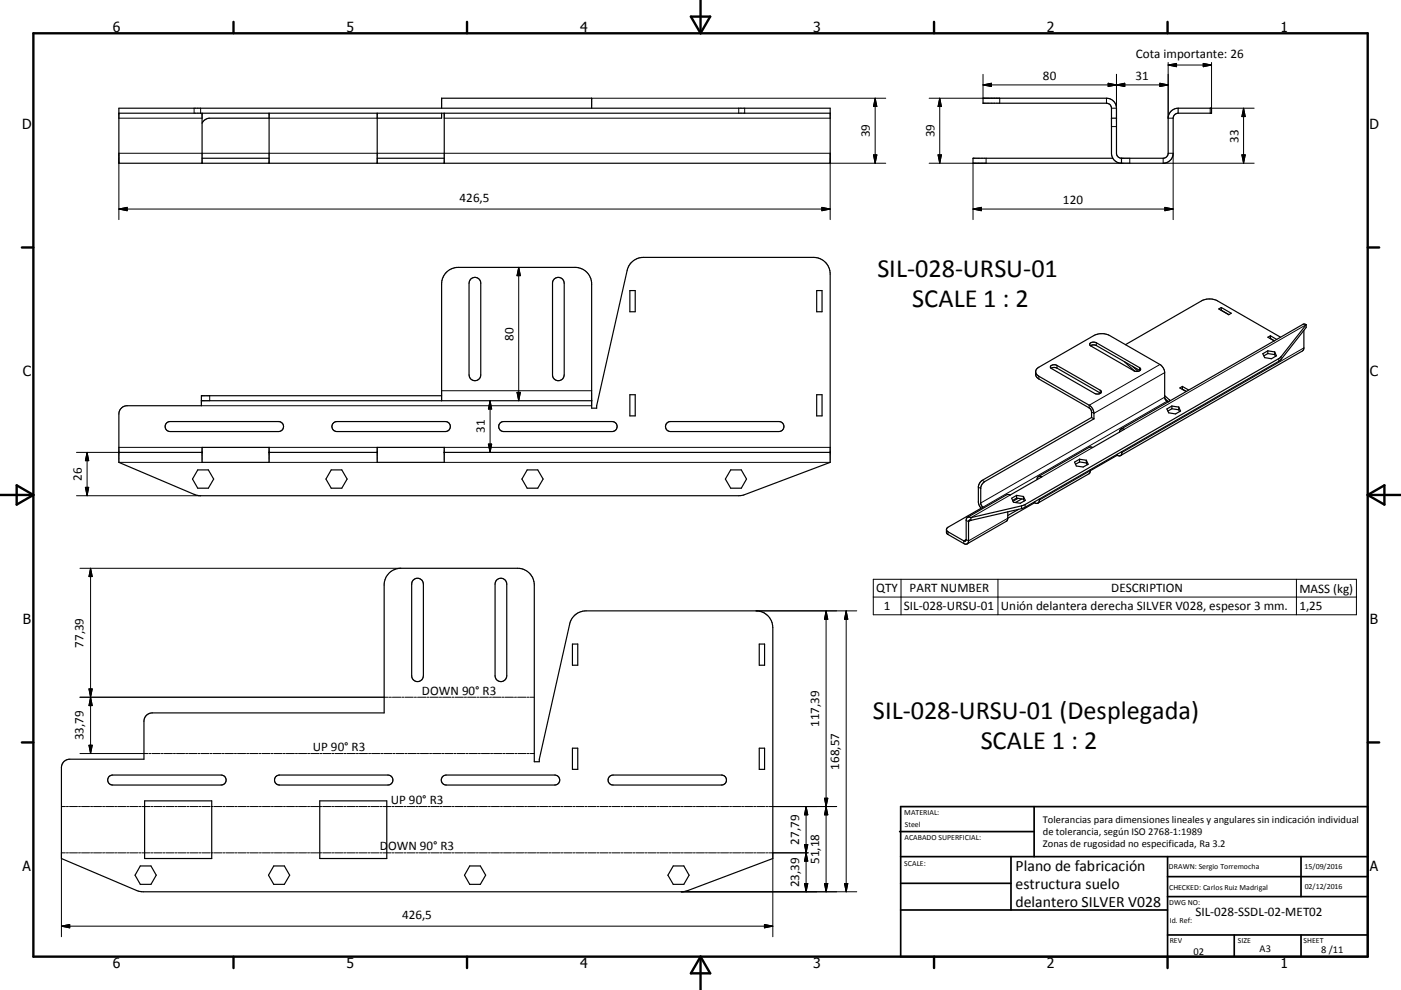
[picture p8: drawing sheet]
<svg xmlns="http://www.w3.org/2000/svg" width="420mm" height="297mm" viewBox="0 0 420 297" stroke-linecap="round" stroke-linejoin="round" font-family="sans-serif">
<g fill="none" stroke="#000" stroke-width=".36">
<path d="M35.6 32.5h213.3v16.5h-213.3zM35.6 34h213.3M60.6 34v15M80.7 34v15M80.7 35.5h-17.8a2.56 2.56 0 0 0-2.3 1.5M113.1 34v15M132.4 32.5v-3h45v3M132.4 34v1.5h-19.3M133.2 34v15M333.2 35.5h1.5M353.2 34a1.53 1.53 0 0 0-1.5 1.5v10.5a2.99 2.99 0 0 1-3 3h-57v-1.5h41.9M353.2 32.5a3 3 0 0 0-3 3v10.5a1.53 1.53 0 0 1-1.5 1.5h-12.5"/>
<path d="M353.2 32.5h10v1.5h-10M353.2 32.5v1.5M60.6 47.5h20.1M113.1 47.5h20.1M333.6 47.5l-.4-1.5v-13.5a1.46 1.46 0 0 0-1.5-1.5h-37v-1.5h37a2.97 2.97 0 0 1 3 3v13.5a1.52 1.52 0 0 0 1.5 1.5M333.6 47.5a3 3 0 0 0 2.6 1.5v-1.5M141.1 83.8a1.77 1.77 0 0 1 1.9-.5 1.77 1.77 0 0 1 1.1 1.7v27.5a1.75 1.75 0 0 1-1.7 1.7 1.75 1.75 0 0 1-1.8-1.7v-27.5zM166.1 83.8a1.77 1.77 0 0 1 1.9-.5 1.77 1.77 0 0 1 1.2 1.7v27.5a1.75 1.75 0 0 1-1.8 1.7 1.75 1.75 0 0 1-1.7-1.7v-27.5zM188.8 87.2h1.6v6.3h-1.6zM244.9 87.2h1.6v6.3h-1.6zM365.4 92.7l.8-.4 2.9 1.7-.7 .4zM366.2 93.1l2.2 1.3"/>
<path d="M366.2 93.1h-.1M366.2 92.3v.8M390.9 99.1v5.3l-.4 .9-54.6 31.4M391.6 97.4l-1-.1-54.6 31.5-.4 .8M391.6 97.4l-7.5 9.6-.7 .6-76.1 43.8-16.2 3.9M391.6 97.4v.8l-7.5 9.6-.7 .6-76.4 44-15.9 3.7M132.4 118.7h-72v3h-22.3a2.5 2.5 0 0 0-2.5 2.5v14.5l22.6 9.6 1.4 .4 162.8-.1 26.5-9.9v-56.5a5 5 0 0 0-5-5h-51a5 5 0 0 0-4.9 3.9l-9.1 40.6v.8h-1.5v-37.3a5 5 0 0 0-5-5h-35a5 5 0 0 0-5 5v35M188.8 118.4h1.6v6.4h-1.6zM244.9 118.4h1.6v6.4h-1.6zM310.5 111.5l.2-.7 .8-.6 16.5-9.5a5.1 5.1 0 0 1 4.7 0l15.1 8.7a3.2 3.2 0 0 1 1.4 2.4v7.4a1.61 1.61 0 0 0 1 1.4M310.5 111.5l.2 .7 .8 .7 15 8.7a3.1 3.1 0 0 1 1.5 2.4v1.7M310.5 111.5l.1 1.3 .6 .7 15.5 9 .5 .9 .1 1.9"/>
<path d="M315.1 109.7a1.75 1.75 0 0 1 1.8-.1l13 7.5a.67 .67 0 0 1 .2 .9 .67 .67 0 0 1-.9 .2l-1-.2-13-7.4-.3-.4zM315.1 110.5a1.8 1.8 0 0 1 1.8-.1l13.1 7.6M326.9 102.9a1.87 1.87 0 0 1 1.8-.1l12.9 7.5a.6 .6 0 0 1 .3 .7 .6 .6 0 0 1-.7 .4l-1.2-.1-13-7.5-.3-.4zM326.9 103.7a1.77 1.77 0 0 1 1.8 0l13 7.5M337.1 108.5l3.1 2.9M339.5 109.9l1.7 1.5M349.2 118.7l1.4 1.3M349.3 119.6l1 .9M350.6 120l.3 .2M350.6 120v.3M354.5 115.9l-.8 .5 2 1-1.2-.6M354.5 116.8h-.1"/>
<path d="M354.5 115.9l1.9 1.1M354.5 115.9v.9M380.1 106.1l-1.2 .7M380.1 106.1l2.1 .3M380.1 105.3l-1.5 .8 .6 1.2 2 .3 1.5-.8-.5-1.2M380.1 105.3l2.1 .3M380.1 105.3v.8M380.9 100.7l-.8 .5 2 1-1.2-.6M380.9 101.6h-.1M380.9 100.7l1.9 1.1M380.9 100.7v.9M382.2 106.4l.2 .5"/>
<path d="M382.2 105.6v.8M383.9 101.2l-18.9-11a5.2 5.2 0 0 0-4.7 0l-22.9 13.2M35.6 135.7h25M49.9 126.9l1.1-.4h32.5a1.5 1.5 0 0 1 1.5 1.5 1.5 1.5 0 0 1-1.5 1.5h-32.5a1.51 1.51 0 0 1-1.4-1 1.51 1.51 0 0 1 .3-1.6zM60.4 120.2h117M60.6 134.2h20.1v4.5h-20.1zM80.7 135.7h32.4M100 126.9l1-.4h32.5a1.5 1.5 0 0 1 1.5 1.5 1.5 1.5 0 0 1-1.5 1.5h-32.5a1.5 1.5 0 0 1-1.4-1 1.5 1.5 0 0 1 .4-1.6zM113.1 134.2h20.1v4.5h-20.1zM133.2 135.7h115.7M149.9 126.9l1.1-.4h32.5a1.5 1.5 0 0 1 1.5 1.5 1.5 1.5 0 0 1-1.5 1.5h-32.5a1.5 1.5 0 0 1-1.4-1 1.5 1.5 0 0 1 .3-1.6zM200 126.9l1-.4h32.5a1.5 1.5 0 0 1 1.5 1.5 1.5 1.5 0 0 1-1.5 1.5h-32.5a1.51 1.51 0 0 1-1.4-1 1.51 1.51 0 0 1 .4-1.6z"/>
<path d="M323.7 138.6l2 .3M323.7 138.6l-1.2 .7M323.7 137.8l-1.5 .8 .5 1.2 2 .3 1.5-.8-.5-1.2M323.7 137.8l2 .3M323.7 137.8v.8M325.7 138.9l.2 .5M325.7 138.1v.8M327.3 125.3l-33 19-.6 .6-.4 1v4.9l.8 1.7M327.3 125.3l.7 .4M328 125.7l-32.8 18.8a2.68 2.68 0 0 0-1.2 1.8v4.8l.7 1.1-10.5 6-.4 .4 .1 1.5 5.1 3a.86 .86 0 0 0 1 .1 .86 .86 0 0 0 .4-.9v-5.9l.2-.4 .5 .1M335 136.6l-8.1 4.6M335 136.3v.3"/>
<path d="M336.1 128.7l1 .1-9.5 5.5-1-.1-15.3 8.8M336.4 135.5a.92 .92 0 0 1-.3 1.1 .92 .92 0 0 1-1.1 0M351.3 122.6l2.1 .3M351.3 122.6l-1.2 .7M351.3 121.8l-1.5 .9 .6 1.2 2 .3 1.5-.9-.5-1.2M351.3 121.8l2.1 .3M351.3 121.8v.8M353.4 122.9l.2 .6M353.4 122.1v.8M59.3 141h3.2l1.6 2.7-1.6 2.8h-3.2l-1.6-2.8zM99.3 141h3.2l1.6 2.7-1.6 2.8h-3.2l-1.6-2.8zM158.1 141h3.1l1.6 2.7-1.6 2.8h-3.1l-1.6-2.8z"/>
<path d="M219.1 141h3.1l1.6 2.7-1.6 2.8h-3.1l-1.6-2.8zM291.1 155.3a.86 .86 0 0 0-1-.1 .86 .86 0 0 0-.4 .9v5.8l-.3 .4-5.2-2.8-.4-.6M291.1 155.3v.8M302.1 153.5v2M302.1 155.5l-.4 .9-11.8 6.8M304.8 149.4l2 .4M304.8 149.4l-1.2 .7M304.8 148.6l-1.5 .9 .5 1.2 2.1 .3 1.5-.9-.6-1.2M304.8 148.6l2 .3M304.8 148.6v.8M305.2 149.5l-1.5 .9M305.4 152.8l-3.3 1.9"/>
<path d="M306.3 149.7l-1.9 1.1M306.8 149.8l.3 .5M306.8 148.9v.9M310.2 150.8l-8.1 4.7M310.2 150.6v.2M310.9 143.9a.86 .86 0 0 1 .4-.9 .86 .86 0 0 1 1 .1l-9.5 5.4-1-.1-11.7 6.8M311.6 149.7a.93 .93 0 0 1-.3 1.1 .93 .93 0 0 1-1.1 0M326.9 140.9v.3M326.9 141.2l-.4 .9-15.3 8.8M123.9 174a1.75 1.75 0 0 1 1.9-.4 1.75 1.75 0 0 1 1.1 1.6v27.5a1.75 1.75 0 0 1-1.7 1.8 1.75 1.75 0 0 1-1.8-1.8v-27.5zM148.9 174a1.75 1.75 0 0 1 1.9-.4 1.75 1.75 0 0 1 1.1 1.6v27.5a1.75 1.75 0 0 1-1.7 1.8 1.75 1.75 0 0 1-1.8-1.8v-27.5zM171.6 193.2h1.6v6.4h-1.6z"/>
<path d="M227.6 193.2h1.6v6.4h-1.6zM19 228.6l.9-.6 1-.2h22.3v-11.4a2.5 2.5 0 0 1 2.5-2.5h69.5v-38.4a5 5 0 0 1 5-5h35a5 5 0 0 1 5 5v53h1.5v-.7l9.1-40.6a5 5 0 0 1 4.9-3.9h51a5.1 5.1 0 0 1 5 5v69.3l-26.5 9.9-163.3-.1-23.5-9.8v-27.3zM32.7 232.9l1.1-.4h32.5a1.5 1.5 0 0 1 1.5 1.5 1.5 1.5 0 0 1-1.5 1.5h-32.5a1.51 1.51 0 0 1-1.4-.9 1.51 1.51 0 0 1 .3-1.7zM82.7 232.9l1.1-.4h32.5a1.5 1.5 0 0 1 1.5 1.5 1.5 1.5 0 0 1-1.5 1.5h-32.5a1.5 1.5 0 0 1-1.4-.9 1.5 1.5 0 0 1 .3-1.7zM132.7 232.9l1.1-.4h32.5a1.5 1.5 0 0 1 1.5 1.5 1.5 1.5 0 0 1-1.5 1.5h-32.5a1.51 1.51 0 0 1-1.4-.9 1.51 1.51 0 0 1 .3-1.7zM171.6 224.5h1.6v6.3h-1.6zM182.7 232.9l1.1-.4h32.5a1.5 1.5 0 0 1 1.5 1.5 1.5 1.5 0 0 1-1.5 1.5h-32.5a1.5 1.5 0 0 1-1.4-.9 1.5 1.5 0 0 1 .3-1.7zM227.6 224.5h1.6v6.3h-1.6zM42.1 259.8h3.2l1.5 2.8-1.5 2.7h-3.2l-1.6-2.7zM43.4 240.3h20.1v17.3h-20.1zM82.1 259.8h3.1l1.6 2.8-1.6 2.7h-3.1l-1.6-2.7zM95.9 240.3h20.1v17.3h-20.1z"/>
<path d="M140.8 259.8h3.2l1.6 2.8-1.6 2.7h-3.2l-1.5-2.7zM201.8 259.8h3.2l1.6 2.8-1.6 2.7h-3.2l-1.6-2.7z"/>
</g>
<g fill="none" stroke="#000" stroke-width=".3">
<path d="M350.2 18.7v16.8h1.5M350.2 19.5h13M350.2 19.5l2.5-.5v1zM360.7 19l2.5 .5-2.5 .5zM363.2 18.7v13.8M35.6 35.5h25M58.2 32.5v1.5M60.2 32.5v1.5M80.7 35.5h32.4M133.2 35.5h115.7M177.4 29.5h88.2M221.5 32.5v1.5"/>
<path d="M223.3 32.5v1.5M262.4 29.5v19.5M262.4 29.5l.5 2.5h-1zM278.6 29.5h21.1v1.5M281.7 29.5l.5 2.5h-1zM281.7 29.5v19.5M294.7 25.5h55.5M294.7 25.5l2.5-.5v1zM294.7 22.3v7.2M331.7 29.5v1.5M332.2 25l2.5 .5-2.5 .5zM333.2 38h1.5"/>
<path d="M333.2 32.5h1.5M334.7 25.5l2.5-.5v1zM334.7 22.3v13.2M347.7 25l2.5 .5-2.5 .5zM372.8 32.5v16.5M372.8 32.5l.5 2.5h-1zM376 32.5h-13.2v1.5M248.9 49h16.7M261.9 46.5h1l-.5 2.5zM281.2 46.5h1l-.5 2.5zM291.7 49v16.9M295.6 47.5v1.5h-17"/>
<path d="M338.7 47.5v1.5M348.7 47.5v1.5h27.3M350.2 46h1.5v19.9M372.3 46.5h1l-.5 2.5zM35.6 65.9v-19.9h213.3v19.9M35.6 62.7h213.3M35.6 62.7l2.5-.5v1zM246.4 62.2l2.5 .5-2.5 .5zM291.7 62.7h60M291.7 62.7l2.5-.5v1zM349.2 62.2l2.5 .5-2.5 .5zM155.5 80.2v40"/>
<path d="M155.5 80.2l.5 2.5h-1zM391.6 97.4l-54.5 31.4M62.9 118.7v1.5M132.4 117.2h45M155 117.7h1l-.5 2.5zM311.5 112.9v.8M316.9 109.6v.8M328.7 102.8v.9M329.9 117.1v.8M341.6 110.3v.8M347.8 109.4l-21.3 12.2v.8M349.2 119.2l-55.2 31.7"/>
<path d="M349.2 111.8l-21.2 12.2-.7-.4M383.4 107.6v.8M384.1 107v.8M390.9 104.4l-54.5 31.4M22.9 135.7h12.7M26.1 135.7v13M26.1 135.7l.5 2.5h-1zM35.6 134.2h25M35.6 138.7h25M60.4 121.7h117M80.7 134.2h32.4M80.7 138.7h32.4"/>
<path d="M133.2 134.2h115.7M133.2 138.7h115.7M146.4 133.2h1l-.5 2.5zM146.9 120.2v15.5M146.9 120.2l.5 2.5h-1zM327.6 134.3l-15.3 8.8M349.9 120.4l-55.2 31.8M22.9 148.7h37.3M25.6 146.2h1l-.5 2.5zM284.2 159.5v.9M289.7 156.1l.7 .4 .7-.4M293.3 146.2l.7 .4"/>
<path d="M294.5 144.1l.7 .4M302.1 155.5l-11.7 6.8-.7-.4-.7 .4v.8M302.8 148.5l-11.7 6.8M306.2 151.8v.8M307.3 151.4v.8M326.9 141.2l-15.3 8.8M24 170.5h96.2M27.2 170.5v55.6M27.2 170.5l.5 2.5h-1zM261.8 173.8h144.9v10.6h-144.9zM261.8 179.1h144.9M270.1 173.8v10.6"/>
<path d="M299.2 173.8v10.6M388.7 173.8v10.6M226.7 183.3h30.2M247.7 183.3v84.2M247.7 183.3l.5 2.5h-1zM253.7 183.3v84.2M253.7 183.3l.5 2.5h-1zM24 209.2h92.4M26.7 206.7h1l-.5 2.5zM27.2 209.2l.5 2.5h-1zM116.7 209.2h.7M117.7 209.2h2.5"/>
<path d="M120.5 209.2h.6M121.4 209.2h2.5M124.2 209.2h.7M125.2 209.2h2.5M128 209.2h.6M128.9 209.2h2.5M131.7 209.2h.7M132.7 209.2h2.5M135.5 209.2h.6M136.4 209.2h2.5M139.2 209.2h.7M140.2 209.2h2.5"/>
<path d="M143 209.2h.6M143.9 209.2h2.5M146.7 209.2h.7M147.7 209.2h2.5M150.5 209.2h.6M151.4 209.2h2.5M154.2 209.2h.7M155.2 209.2h2.5M158 209.2h.6M158.9 209.2h1.3M24 226.1h20.4M26.7 223.6h1l-.5 2.5z"/>
<path d="M44.7 226.1h.6M45.6 226.1h2.4M48.3 226.1h.6M49.3 226.1h2.4M52 226.1h.6M52.9 226.1h2.5M55.7 226.1h.6M56.6 226.1h2.4M59.3 226.1h.6M60.2 226.1h2.5M63 226.1h.6M63.9 226.1h2.4"/>
<path d="M66.6 226.1h.6M67.5 226.1h2.5M70.3 226.1h.6M71.2 226.1h2.4M73.9 226.1h.7M74.9 226.1h2.4M77.6 226.1h.6M78.5 226.1h2.5M81.3 226.1h.6M82.2 226.1h2.4M84.9 226.1h.6M85.8 226.1h2.5"/>
<path d="M88.6 226.1h.6M89.5 226.1h2.4M92.2 226.1h.6M93.1 226.1h2.5M95.9 226.1h.6M96.8 226.1h2.4M99.5 226.1h.6M100.4 226.1h2.5M103.2 226.1h.6M104.1 226.1h2.4M106.8 226.1h.7M107.8 226.1h2.4"/>
<path d="M110.5 226.1h.6M111.4 226.1h2.5M114.2 226.1h.6M115.1 226.1h2.4M117.8 226.1h.6M118.7 226.1h2.5M121.5 226.1h.6M122.4 226.1h2.4M125.1 226.1h.6M126 226.1h2.5M128.8 226.1h.6M129.7 226.1h2.4"/>
<path d="M132.4 226.1h.7M133.4 226.1h2.4M136.1 226.1h.6M137 226.1h2.5M139.8 226.1h.6M140.7 226.1h2.4M143.4 226.1h.6M144.3 226.1h2.5M147.1 226.1h.6M148 226.1h2.4M150.7 226.1h.6M151.6 226.1h2.5"/>
<path d="M154.4 226.1h.6M155.3 226.1h2.4M158.1 226.1h.6M159 226.1h1.2M247.2 239.5h1l-.5 2.5zM18.4 242h1.2M19.6 255.9h-1.2v25.1M19.9 242h.6M19.9 255.9h.6M20.8 242h2.4M20.8 255.9h2.4M23.5 242h.6"/>
<path d="M23.5 255.9h.6M24.4 242h2.4M24.4 255.9h2.4M27.2 242h.6M27.2 255.9h.6M28 242h2.5M28 255.9h2.5M30.8 242h.6M30.8 255.9h.6M31.7 242h2.4M31.7 255.9h2.4M34.4 242h.6"/>
<path d="M34.4 255.9h.6M35.3 242h2.4M35.3 255.9h2.4M38 242h.6M38 255.9h.6M38.9 242h2.4M38.9 255.9h2.4M41.6 242h.6M41.6 255.9h.6M42.5 242h2.4M42.5 255.9h2.4M45.2 242h.6"/>
<path d="M45.2 255.9h.6M46.1 242h2.4M46.1 255.9h2.4M48.8 242h.6M48.8 255.9h.6M49.7 242h2.4M49.7 255.9h2.4M52.5 242h.6M52.5 255.9h.6M53.3 242h2.5M53.3 255.9h2.5M56.1 242h.6"/>
<path d="M56.1 255.9h.6M57 242h2.4M57 255.9h2.4M59.7 242h.6M59.7 255.9h.6M60.6 242h2.4M60.6 255.9h2.4M63.3 242h.6M63.3 255.9h.6M64.2 242h2.4M64.2 255.9h2.4M66.9 242h.6"/>
<path d="M66.9 255.9h.6M67.8 242h2.4M67.8 255.9h2.4M70.5 242h.6M70.5 255.9h.6M71.4 242h2.4M71.4 255.9h2.4M74.1 242h.6M74.1 255.9h.6M75 242h2.4M75 255.9h2.4M77.8 242h.6"/>
<path d="M77.8 255.9h.6M78.7 242h2.4M78.7 255.9h2.4M81.4 242h.6M81.4 255.9h.6M82.3 242h2.4M82.3 255.9h2.4M85 242h.6M85 255.9h.6M85.9 242h2.4M85.9 255.9h2.4M88.6 242h.6"/>
<path d="M88.6 255.9h.6M89.5 242h2.4M89.5 255.9h2.4M92.2 242h.6M92.2 255.9h.6M93.1 242h2.4M93.1 255.9h2.4M95.8 242h.6M95.8 255.9h.6M96.7 242h2.4M96.7 255.9h2.4M99.4 242h.6"/>
<path d="M99.4 255.9h.6M100.3 242h2.5M100.3 255.9h2.5M103.1 242h.6M103.1 255.9h.6M104 242h2.4M104 255.9h2.4M106.7 242h.6M106.7 255.9h.6M107.6 242h2.4M107.6 255.9h2.4M110.3 242h.6"/>
<path d="M110.3 255.9h.6M111.2 242h2.4M111.2 255.9h2.4M113.9 242h.6M113.9 255.9h.6M114.8 242h2.4M114.8 255.9h2.4M117.5 242h.6M117.5 255.9h.6M118.4 242h2.4M118.4 255.9h2.4M121.1 242h.6"/>
<path d="M121.1 255.9h.6M122 242h2.4M122 255.9h2.4M124.8 242h.6M124.8 255.9h.6M125.6 242h2.5M125.6 255.9h2.5M128.4 242h.6M128.4 255.9h.6M129.3 242h2.4M129.3 255.9h2.4M132 242h.6"/>
<path d="M132 255.9h.6M132.9 242h2.4M132.9 255.9h2.4M135.6 242h.6M135.6 255.9h.6M136.5 242h2.4M136.5 255.9h2.4M139.2 242h.6M139.2 255.9h.6M140.1 242h2.4M140.1 255.9h2.4M142.8 242h.6"/>
<path d="M142.8 255.9h.6M143.7 242h2.4M143.7 255.9h2.4M146.4 242h.6M146.4 255.9h.6M147.3 242h2.4M147.3 255.9h2.4M150.1 242h.6M150.1 255.9h.6M151 242h2.4M151 255.9h2.4M153.7 242h.6"/>
<path d="M153.7 255.9h.6M154.6 242h2.4M154.6 255.9h2.4M157.3 242h.6M157.3 255.9h.6M158.2 242h2.4M158.2 255.9h2.4M160.9 242h.6M160.9 255.9h.6M161.8 242h2.4M161.8 255.9h2.4M164.5 242h.6"/>
<path d="M164.5 255.9h.6M165.4 242h2.4M165.4 255.9h2.4M168.1 242h.6M168.1 255.9h.6M169 242h2.4M169 255.9h2.4M171.7 242h.6M171.7 255.9h.6M172.6 242h2.4M172.6 255.9h2.4M175.3 242h.7"/>
<path d="M175.3 255.9h.7M176.3 242h2.4M176.3 255.9h2.4M179 242h.6M179 255.9h.6M179.9 242h2.4M179.9 255.9h2.4M182.6 242h.6M182.6 255.9h.6M183.5 242h2.4M183.5 255.9h2.4M186.2 242h.6"/>
<path d="M186.2 255.9h.6M187.1 242h2.4M187.1 255.9h2.4M189.8 242h.6M189.8 255.9h.6M190.7 242h2.4M190.7 255.9h2.4M193.4 242h.6M193.4 255.9h.6M194.3 242h2.4M194.3 255.9h2.4M197 242h.7"/>
<path d="M197 255.9h.7M197.9 242h2.4M197.9 255.9h2.4M200.7 242h.6M200.7 255.9h.6M201.6 242h2.4M201.6 255.9h2.4M204.3 242h.6M204.3 255.9h.6M205.2 242h2.4M205.2 255.9h2.4M207.9 242h.6"/>
<path d="M207.9 255.9h.6M208.8 242h2.4M208.8 255.9h2.4M211.5 242h.6M211.5 255.9h.6M212.4 242h2.4M212.4 255.9h2.4M215.1 242h.6M215.1 255.9h.6M216 242h2.4M216 255.9h2.4M218.7 242h.6"/>
<path d="M218.7 255.9h.6M219.6 242h2.4M219.6 255.9h2.4M222.3 242h.7M222.3 255.9h.7M223.3 242h2.3M223.3 255.9h2.3M226 242h.6M226 255.9h.6M226.9 242h2.4M226.9 255.9h2.4M229.6 242h.6"/>
<path d="M229.6 255.9h.6M230.5 242h20.3M230.5 255.9h11.8M231.7 255.9v25.1M241.2 253.4h1l-.5 2.5zM241.7 242v25.5M241.7 255.9l.5 2.5h-1zM241.7 242l.5 2.5h-1zM247.7 242l.5 2.5h-1zM18.4 277.9h213.3M18.4 277.9l2.5-.5v1zM204.3 267.5h52.6"/>
<path d="M229.2 277.4l2.5 .5-2.5 .5zM241.2 265.1h1l-.5 2.4zM247.2 265.1h1l-.5 2.4zM253.2 265.1h1l-.5 2.4z"/>
</g>
<g fill="none" stroke="#000" stroke-width=".71">
<path d="M10 10h400v277h-400zM70 6.6v3.4M140 6.6v3.4M207.1 5h5.8l-2.9 5zM210 0v10M280 6.6v3.4M350 6.6v3.4M6.6 74.2h3.4M410 74.2h3.5M0 148.5h10M5 145.6l5 2.9-5 2.9zM410 148.5h10.1"/>
<path d="M410 148.5l5.1-2.9v5.8zM6.6 222.7h3.4M410 222.7h3.5M70 287v3.4M140 287v3.4M210 287v10M210 287l2.9 5h-5.8zM280 287v3.4M350 287v3.4"/>
</g>
<g fill="none" stroke="#000" stroke-width=".51">
<path d="M269.7 249.5h40.3M270 242h140v45h-140zM270 257h140M303.1 257v16M310 242v15M350 257v30M390.1 257v12M270 265h33.1M270 273h80M350 269h60M350 263h60M350 280.5h60"/>
<path d="M370 280.5v6.5M390.1 280.5v6.5"/>
</g>
<g fill="#000" stroke="#000" stroke-width=".3">
<path d="M350.2 19.5l2.5-.5v1zM262.4 29.5l.5 2.5h-1zM281.7 29.5l.5 2.5h-1zM294.7 25.5l2.5-.5v1zM332.2 25l2.5 .5-2.5 .5zM334.7 25.5l2.5-.5v1zM347.7 25l2.5 .5-2.5 .5zM360.7 19l2.5 .5-2.5 .5zM372.8 32.5l.5 2.5h-1zM261.9 46.5h1l-.5 2.5zM281.2 46.5h1l-.5 2.5zM372.3 46.5h1l-.5 2.5z"/>
<path d="M35.6 62.7l2.5-.5v1zM246.4 62.2l2.5 .5-2.5 .5zM291.7 62.7l2.5-.5v1zM349.2 62.2l2.5 .5-2.5 .5zM155.5 80.2l.5 2.5h-1zM155 117.7h1l-.5 2.5zM26.1 135.7l.5 2.5h-1zM146.4 133.2h1l-.5 2.5zM146.9 120.2l.5 2.5h-1zM25.6 146.2h1l-.5 2.5zM27.2 170.5l.5 2.5h-1zM247.7 183.3l.5 2.5h-1z"/>
<path d="M253.7 183.3l.5 2.5h-1zM26.7 206.7h1l-.5 2.5zM27.2 209.2l.5 2.5h-1zM26.7 223.6h1l-.5 2.5zM247.2 239.5h1l-.5 2.5zM241.2 253.4h1l-.5 2.5zM241.7 255.9l.5 2.5h-1zM241.7 242l.5 2.5h-1zM247.7 242l.5 2.5h-1zM18.4 277.9l2.5-.5v1zM229.2 277.4l2.5 .5-2.5 .5zM241.2 265.1h1l-.5 2.4z"/>
<path d="M247.2 265.1h1l-.5 2.4zM253.2 265.1h1l-.5 2.4z"/>
</g>
<g font-size="7.9">
<text x="263.1" y="83.1">SIL-028-URSU-01</text>
<text x="273.5" y="92.1">SCALE 1 : 2</text>
<text x="261.7" y="215.8">SIL-028-URSU-01 (Desplegada)</text>
<text x="294" y="224.8">SCALE 1 : 2</text>
</g>
<g font-size="4.7">
<text x="304.5" y="261.2">Plano de fabricación</text>
<text x="304.5" y="266.6">estructura suelo</text>
<text x="304.5" y="272">delantero SILVER V028</text>
</g>
<g font-size="4.2">
<text x="33.9" y="9.6">6</text>
<text x="103.9" y="9.6">5</text>
<text x="173.9" y="9.6">4</text>
<text x="243.8" y="9.6">3</text>
<text x="313.9" y="9.6">2</text>
<text x="383.9" y="9.6">1</text>
<text x="6.7" y="38.7">D</text>
<text x="410.5" y="38.7">D</text>
<text x="6.9" y="112.9">C</text>
<text x="410.7" y="112.9">C</text>
<text x="6.9" y="187.1">B</text>
<text x="410.7" y="187.1">B</text>
<text x="6.8" y="261.4">A</text>
<text x="410.7" y="261.4">A</text>
<text x="33.9" y="290.4">6</text>
<text x="103.9" y="290.4">5</text>
<text x="173.9" y="290.4">4</text>
<text x="243.8" y="290.4">3</text>
<text x="313.9" y="290.4">2</text>
<text x="383.9" y="290.4">1</text>
</g>
<g font-size="3.9">
<text x="340.5" y="17.3">Cota importante: 26</text>
<text x="312.7" y="24">80</text>
<text x="340.4" y="24">31</text>
<text x="260.8" y="41.2" transform="rotate(-90 260.8 41.2)">39</text>
<text x="280.2" y="41.2" transform="rotate(-90 280.2 41.2)">39</text>
<text x="371.3" y="42.8" transform="rotate(-90 371.3 42.8)">33</text>
<text x="137.8" y="60.6">426,5</text>
<text x="318.7" y="61.1">120</text>
<text x="153.9" y="102.2" transform="rotate(-90 153.9 102.2)">80</text>
<text x="145.4" y="130" transform="rotate(-90 145.4 130)">31</text>
<text x="24.6" y="144.3" transform="rotate(-90 24.6 144.3)">26</text>
<text x="262.7" y="177.7">QTY</text>
<text x="272.7" y="177.7">PART NUMBER</text>
<text x="333.2" y="177.7">DESCRIPTION</text>
<text x="389.6" y="177.8">MASS (kg)</text>
<text x="265" y="183">1</text>
<text x="271" y="183">SIL-028-URSU-01</text>
<text x="300.1" y="183.1">Unión delantera derecha SILVER V028, espesor 3 mm.</text>
<text x="389.6" y="183">1,25</text>
<text x="25.1" y="194.3" transform="rotate(-90 25.1 194.3)">77,39</text>
<text x="126.5" y="208.4">DOWN 90° R3</text>
<text x="245.6" y="218.1" transform="rotate(-90 245.6 218.1)">117,39</text>
<text x="25.1" y="222.1" transform="rotate(-90 25.1 222.1)">33,79</text>
<text x="93.8" y="225.3">UP 90° R3</text>
<text x="251.6" y="230.9" transform="rotate(-90 251.6 230.9)">168,57</text>
<text x="117.2" y="241.1">UP 90° R3</text>
<text x="113.9" y="255">D</text>
<text x="116.3" y="255">OWN 90° R3</text>
<text x="239.6" y="253.4" transform="rotate(-90 239.6 253.4)">27,79</text>
<text x="245.6" y="259.2" transform="rotate(-90 245.6 259.2)">51,18</text>
<text x="239.6" y="266.2" transform="rotate(-90 239.6 266.2)">23,39</text>
<text x="120.6" y="275.8">426,5</text>
<text x="358.4" y="274.9">SIL-028-SSDL-02-MET02</text>
</g>
<g font-size="3.1">
<text x="312.7" y="246.8">Tolerancias para dimensiones lineales y angulares sin indicación individual</text>
<text x="312.7" y="250.4">de tolerancia, según ISO 2768-1:1989</text>
<text x="312.7" y="254">Zonas de rugosidad no especificada, Ra 3.2</text>
<text x="357.8" y="286.5">02</text>
<text x="377.6" y="285.6">A3</text>
<text x="396.1" y="285.9">8 /11</text>
</g>
<g font-size="2.4">
<text x="271.1" y="244.4">MATERIAL:</text>
<text x="271.2" y="252">ACABADO SUPERFICIAL:</text>
<text x="271.3" y="248">Steel</text>
<text x="271.1" y="259.7">SCALE:</text>
<text x="350.4" y="260.8">DRAWN: Sergio Torremocha</text>
<text x="391.1" y="260.6">15/09/2016</text>
<text x="350.5" y="266.9">CHECKED: Carlos Ruiz Madrigal</text>
<text x="391.2" y="266.7">02/12/2016</text>
<text x="350.5" y="271.4">DWG NO:</text>
<text x="350.7" y="276.9">Id. Ref:</text>
<text x="350.7" y="282.8">REV</text>
<text x="371.1" y="282.9">SIZE</text>
<text x="390.8" y="283">SHEET</text>
</g>
</svg>
